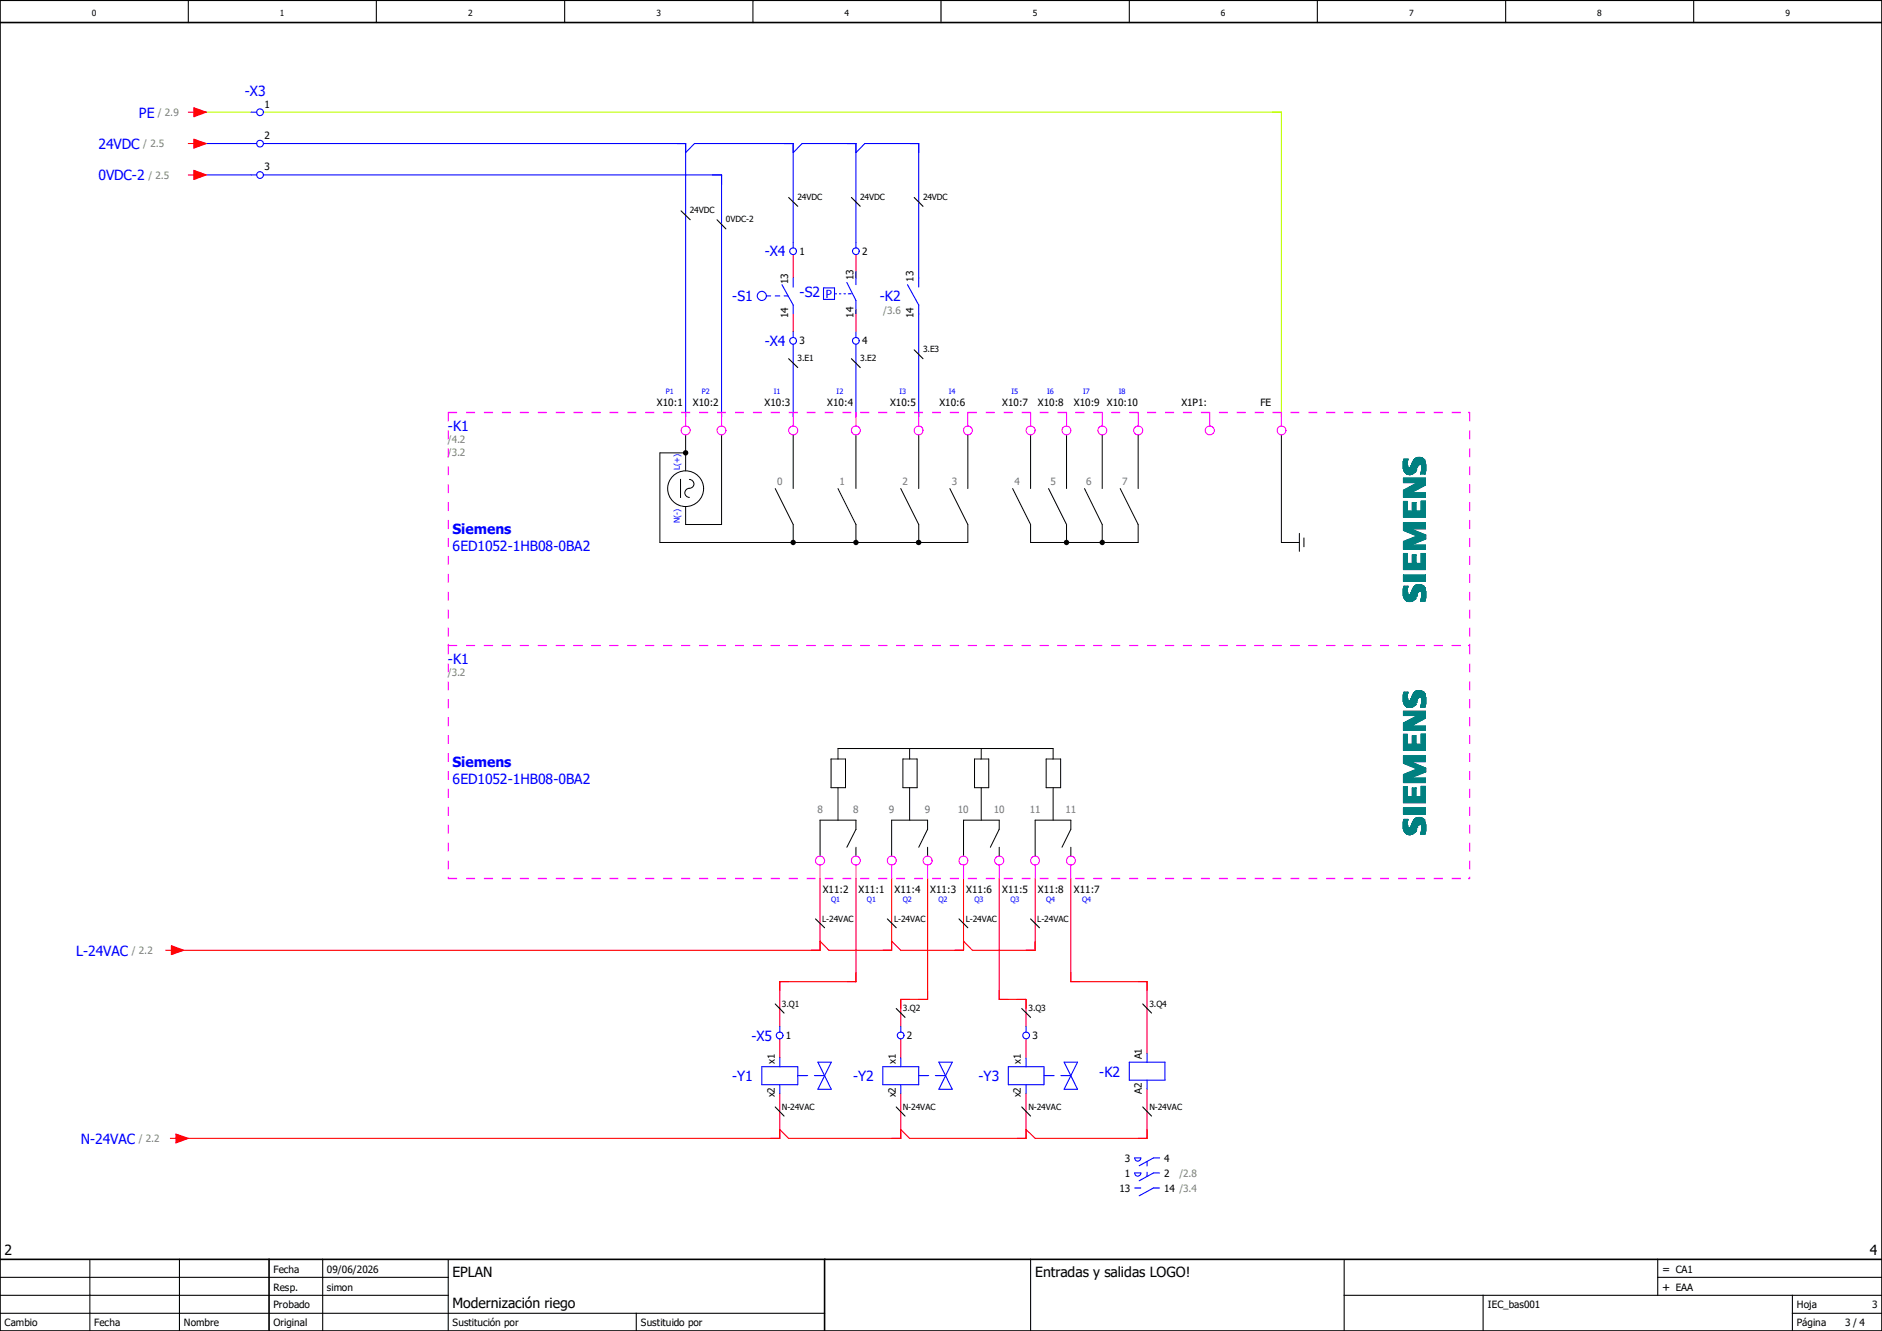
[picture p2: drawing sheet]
<svg xmlns="http://www.w3.org/2000/svg" width="297mm" height="210mm" viewBox="0 0 297 210" stroke-linecap="round" stroke-linejoin="round" font-family="sans-serif">
<path d="M210.1 -.1l-210.1 210.2M0 160.4l70.2 49.6M0 210v.1" fill="none" stroke="#fff" stroke-width=".16"/>
<g fill="none" stroke="#000" stroke-width=".17">
<path d="M29.7 0v3.6M59.4 0v3.6M89.1 0v3.6M118.8 0v3.6M148.5 0v3.6M178.2 0v3.6M207.9 0v3.6M237.6 0v3.6M267.3 0v3.6M14.2 198.7v11.3M28.3 198.7v11.3M50.9 198.7v11.3"/>
<path d="M70.7 198.7v11.3M162.6 198.7v11.3M212.1 198.7v11.3M261.6 198.7v5.7M0 207.2h130.1M0 204.4h70.7M0 201.5h70.7M100.4 207.2v2.8M212.1 204.4h84.9M234.1 204.4v5.6M261.6 201.5h35.4M282.9 207.2h14.1"/>
<path d="M282.9 204.4v5.6"/>
</g>
<path d="M0 3.6h297M0 0h297v210h-297zM0 198.7h297M42.5 198.7v11.3M130.1 198.7v11.3" fill="none" stroke="#000" stroke-width=".25"/>
<path d="M31.1 22.6h8.5M31.1 27.6h8.5M41.6 22.6h66.6v43.2M41.6 27.6h72.3v38.2M109.6 22.6h15.6v15.6M126.6 22.6h8.5v15.6M136.5 22.6h8.5v21.3M125.2 54.3v11.5M135.1 54.3v11.5M145 49.5v16.3" fill="none" stroke="#00f" stroke-width=".17"/>
<g fill="none" stroke="#f00" stroke-width=".17">
<path d="M125.2 40.2v3.7M125.2 49.5v2.9M135.1 40.2v3.7M135.1 48.8v3.6M129.4 138.6v11.3h-101.8M135.1 138.6v16.3h-12v7.1M140.7 138.6v11.3h-9.9M146.4 138.6v19.1h-4.2v4.3M152.1 138.6v11.3h-9.9M157.7 138.6v19.1h4.2v4.3M163.4 138.6v11.3h-9.9M169 138.6v16.3h12v11.3"/>
<path d="M123.1 163.9v3M123.1 172.6v7h-94.8M142.2 163.9v3M142.2 172.6v7h-17.7M161.9 163.9v3M161.9 172.6v7h-18.3M181 171.9v7.7h-17.6"/>
</g>
<path d="M31.1 17.7h8.5M41.6 17.7h160.6v48.1" fill="none" stroke="#bfff00" stroke-width=".17"/>
<g fill="none" stroke="#008080" stroke-width=".16">
<path d="M221.5 75.4h3.5v1.1l-2.3 1.3h2.3v.7h-3.5v-1.2l2.2-1.1h-2.2zM221.5 79.1h.6v1.5h.8v-1.3h.6v1.3h.8v-1.5h.7v2.5h-3.5zM221.7 74.4v.1M221.7 74.5h.1M221.8 74.6h.1M221.9 74.7h.1M221.9 74.7l.3 .1M222 73.7h.1M222 73.6h.1M222 73.5h.1M222 73.7v-.6l.2-.7h-.6l-.2 .5v1l.2 .5 .3 .3M222.1 73.8h.1"/>
<path d="M222.1 73.7h.1M222.1 74.8h.1M222.1 73.7v.1M222.1 73.8l.1 .1M222.2 73.9h.1M222.2 74.8h.1M222.3 73.9h.1M222.3 74.8h.1M222.4 73.9h.1M222.4 74.9h.1M222.5 73.9h.1M222.5 73.9h-.3"/>
<path d="M222.5 73.8h.1M222.5 73.8v.1M222.6 73.7h.1M222.6 73.7l-.1 .1M222.8 73.1v.1M222.9 73.1h.1M222.9 73.1l-.3 .6M223 72.9h.1M223 72.9l-.1 .2M223 72.8h.1M223 74.7h.1M223.1 72.7h.1"/>
<path d="M223.1 72.6h.1M223.1 72.6l-.1 .3M223.1 74.6h.1M223.2 72.5h.1M223.2 72.5l-.1 .1M223.2 74.5h.1M223.2 74.5l-.4 .3h-.5M223.3 72.4h.1M223.3 74.5h.1M223.3 74.4h.1M223.4 72.3h.1M223.4 74.3h.1"/>
<path d="M223.4 74.3l-.2 .2M223.4 74.2h.1M223.4 74.2v.1M223.4 74.1h.1M223.4 74.1v.1M223.6 73.9l-.2 .2M223.7 73.5h.1M223.7 73.4v.1M223.8 73.4h.1M223.8 73.4l-.3 .6M223.8 73.3h.1M223.8 73.3v.1"/>
<path d="M223.9 73.2h.1M223.9 73.2l-.1 .1M224 73.2h.1M224 72.2h.1M224.1 73.2h.1M224.2 73.2h.1M224.2 73.2h-.3M224.2 72.2h.1M224.2 73.2l.1 .1M224.3 73.3h.1M224.3 73.4h.1M224.3 72.3h.1"/>
<path d="M224.3 72.3l.4 .2 .3 .7v1.1l-.1 .5h-.7l.2-.6-.1-.9M224.3 72.3l-.6-.1-.5 .3M224.4 73.4h.1M224.4 73.5h.1M224.4 73.7h.1M224.4 72.3h.1M224.5 72.3h.1M224.5 72.4h.1M224.7 72.6h.1M224.8 72.6v.1M221.5 82.5h3.5v.9h-2.4l2.4 1v.6l-2.4 1h2.4v.7h-3.5v-1.3l2.1-.8-2.1-.9zM221.5 87.3h.6v1.6h.8v-1.4h.6v1.4h.8v-1.6h.7v2.6h-3.5z"/>
<path d="M221.5 90.7h3.5v1h-3.5zM222 94.8h.1M222 93.7h.1M222 93.6h.1M222 93.5h.1M222 94.8l.1 .1M222.1 93.8h.1M222.1 94.9h.1M222.1 93.9h.1M222.1 93.9l-.1-.8 .2-.6h-.6l-.2 .4v1l.3 .6 .3 .3M222.2 93.9h.1M222.2 94.9h.1"/>
<path d="M222.2 93.9v.1M222.2 94h.1M222.2 94h.2M222.3 94h.1M222.3 94.9h.1M222.4 94h.1M222.4 94.9h.1M222.5 93.9h.1M222.5 93.9l-.1 .1M222.5 93.8h.1M222.5 93.8v.1M222.6 93.8h.1"/>
<path d="M222.6 93.8h-.1M223 92.9h.1M223 92.9l-.4 .9M223.1 92.6h.1M223.1 92.6l-.1 .3M223.2 92.6h.1M223.2 92.6h-.1M223.2 94.6h.1M223.2 92.5h.1M223.2 94.6l-.4 .3h-.6M223.2 92.5v.1M223.3 94.5h.1"/>
<path d="M223.3 92.5h.1M223.3 92.5h-.1M223.3 94.5l-.1 .1M223.3 92.5l.3-.3h.6l.3 .2 .3 .3M223.3 94.4h.1M223.3 94.4v.1M223.4 94.4h.1M223.4 92.3h.1M223.5 94.1h.1M223.6 93.9h.1M223.6 93.9l-.3 .5M223.6 93.7h.1"/>
<path d="M223.8 93.3h.1M223.8 93.3l-.2 .6M223.9 93.3h.1M223.9 93.2h.1M223.9 93.2l-.1 .1M223.9 93.2l.3 .1M224 93.2h.1M224 92.2h.1M224.1 93.2h.1M224.2 93.2h.1M224.2 93.3h.1M224.2 94.7h.1"/>
<path d="M224.3 93.3h.1M224.3 93.3v.1M224.3 93.4h.1M224.3 93.4l.1 .1M224.4 93.5h.1M224.4 93.6h.1M224.4 93.7h.1M224.6 92.5h.1M224.7 92.5h.1M224.8 92.7h.1M224.8 92.7l.2 .6v1.1l-.1 .5h-.7l.2-.7v-.7"/>
</g>
<path d="M221.6 72.4h.6l-.2 .9a.35 .35 0 0 0 .1 .5 .35 .35 0 0 0 .4 0l.6-1.2 .6-.4 .8 .1 .4 .5 .1 .4v1.1l-.1 .5h-.7l.2-1.2a.35 .35 0 0 0-.3-.5 .35 .35 0 0 0-.4 .5l-.4 .9-.2 .2-.5 .2-.6-.1-.3-.3-.3-.6v-1z" fill="#008080"/>
<path d="M221.5 79.1h.6v1.5h.8v-1.3h.6v1.3h.8v-1.5h.7v2.5h-3.5z" fill="none" stroke="#008080" stroke-width=".16"/>
<path d="M221.5 79.1h.6v1.5h.8v-1.3h.6v1.3h.8v-1.5h.7v2.5h-3.5z" fill="#008080"/>
<path d="M221.5 87.3h.6v1.6h.8v-1.4h.6v1.4h.8v-1.6h.7v2.6h-3.5z" fill="none" stroke="#008080" stroke-width=".16"/>
<path d="M221.5 87.3h.6v1.6h.8v-1.4h.6v1.4h.8v-1.6h.7v2.6h-3.5z" fill="#008080"/>
<path d="M221.5 82.5h3.5v.9h-2.4l2.4 1v.6l-2.4 1h2.4v.7h-3.5v-1.3l2.1-.8-2.1-.9z" fill="none" stroke="#008080" stroke-width=".16"/>
<path d="M221.5 82.5h3.5v.9h-2.4l2.4 1v.6l-2.4 1h2.4v.7h-3.5v-1.3l2.1-.8-2.1-.9z" fill="#008080"/>
<path d="M221.5 75.4h3.5v1.1l-2.3 1.3h2.3v.7h-3.5v-1.2l2.2-1.1h-2.2z" fill="none" stroke="#008080" stroke-width=".16"/>
<path d="M221.5 75.4h3.5v1.1l-2.3 1.3h2.3v.7h-3.5v-1.2l2.2-1.1h-2.2z" fill="#008080"/>
<path d="M221.5 90.7h3.5v1h-3.5z" fill="none" stroke="#008080" stroke-width=".16"/>
<path d="M221.5 90.7h3.5v1h-3.5z" fill="#008080"/>
<g fill="none" stroke="#008080" stroke-width=".16">
<path d="M222 94.8h.1M222 93.5h.1M222 93.6h.1M222 93.7h.1M222 94.8l.1 .1M222.1 94.9h.1M222.1 93.8h.1M222.1 93.9h.1M222.1 93.9l-.1-.8 .2-.6h-.6l-.2 .4v1l.3 .6 .3 .3M222.2 94.9h.1M222.2 93.9h.1M222.2 93.9v.1"/>
<path d="M222.2 94h.1M222.2 94h.2M222.3 94.9h.1M222.3 94h.1M222.4 94.9h.1M222.4 94h.1M222.5 93.9h.1M222.5 93.9l-.1 .1M222.5 93.8h.1M222.5 93.8v.1M222.6 93.8h.1M222.6 93.8h-.1"/>
<path d="M223 92.9h.1M223 92.9l-.4 .9M223.1 92.6h.1M223.1 92.6l-.1 .3M223.2 92.6h.1M223.2 92.6h-.1M223.2 92.5h.1M223.2 94.6h.1M223.2 94.6l-.4 .3h-.6M223.2 92.5v.1M223.3 92.5h.1M223.3 94.5h.1"/>
<path d="M223.3 94.5l-.1 .1M223.3 92.5h-.1M223.3 92.5l.3-.3h.6l.3 .2 .3 .3M223.3 94.4h.1M223.3 94.4v.1M223.4 94.4h.1M223.4 92.3h.1M223.5 94.1h.1M223.6 93.9h.1M223.6 93.9l-.3 .5M223.6 93.7h.1M223.8 93.3h.1"/>
<path d="M223.8 93.3l-.2 .6M223.9 93.3h.1M223.9 93.2h.1M223.9 93.2l.3 .1M223.9 93.2l-.1 .1M224 92.2h.1M224 93.2h.1M224.1 93.2h.1M224.2 93.2h.1M224.2 93.3h.1M224.2 94.7h.1M224.3 93.3h.1"/>
<path d="M224.3 93.3v.1M224.3 93.4h.1M224.3 93.4l.1 .1M224.4 93.7h.1M224.4 93.6h.1M224.4 93.5h.1M224.6 92.5h.1M224.7 92.5h.1M224.8 92.7h.1M224.8 92.7l.2 .6v1.1l-.1 .5h-.7l.2-.7v-.7"/>
</g>
<path d="M221.6 92.5h.6l-.2 1.1a.31 .31 0 0 0 .3 .4 .31 .31 0 0 0 .3-.4l.4-.8 .4-.4 .2-.2h.6l.5 .4 .3 .5v1.3l-.1 .5h-.7l.2-1.2a.35 .35 0 0 0-.3-.5 .35 .35 0 0 0-.4 .4l-.5 1-.3 .3h-.7l-.3-.1-.2-.3-.3-.6v-1z" fill="#008080"/>
<g fill="none" stroke="#008080" stroke-width=".16">
<path d="M221.5 119.3h3.5v.9h-2.4l2.4 1v.6l-2.4 1h2.4v.7h-3.5v-1.3l2.1-.9-2.1-.9zM221.5 112.2h3.5v1.1l-2.3 1.3h2.3v.6h-3.5v-1.1l2.2-1.2h-2.2zM221.5 115.9h.6v1.5h.8v-1.3h.6v1.3h.8v-1.6h.7v2.6h-3.5zM221.5 110.9v.1M221.9 111.5h.1M221.9 111.5l.3 .1M222 111.5h.1M222 110.4h.1M222 110.3h.1M222 110.2h.1M222.1 110.5h.1M222.1 110.6h.1"/>
<path d="M222.1 110.6l-.1-.8 .2-.6h-.6l-.2 .4v1.1l.2 .4 .3 .4M222.2 110.7h.1M222.2 110.6h.1M222.2 111.6h.1M222.2 110.6v.1M222.2 110.7h.2M222.3 110.7h.1M222.3 111.6h.1M222.4 110.7h.1M222.4 111.6h.1M222.5 110.7h.1M222.5 110.6h.1"/>
<path d="M222.5 110.6l-.1 .1M222.5 110.5h.1M222.5 110.5v.1M222.6 110.5h.1M222.6 110.5h-.1M222.7 110.3h.1M222.9 109.7h.1M223.1 109.4h.1M223.1 109.4l-.5 1.1M223.1 109.3h.1M223.1 109.3v.1M223.2 109.3h.1"/>
<path d="M223.2 109.3h-.1M223.2 111.3h.1M223.2 111.3l-.4 .3h-.6M223.3 109.2h.1M223.3 111.3h.1M223.3 111.2h.1M223.3 109.2l.3-.2h.6l.5 .3 .3 .7v1.1l-.1 .5h-.7l.2-.6v-.8M223.3 109.2l-.1 .1M223.3 111.2v.1M223.3 111.3h-.1M223.3 111.1h.1M223.3 111.1v.1"/>
<path d="M223.4 111.1h.1M223.4 111.1h-.1M223.5 110.8h.1M223.5 110.8l-.1 .3M223.6 110.7h.1M223.6 110.7l-.1 .1M223.6 110.6v.1M223.7 110.3v.1M223.8 110.1h.1M223.8 110.1l-.3 .6M223.9 110h.1M223.9 109.9h.1"/>
<path d="M223.9 109.9l-.1 .2M223.9 109.9h.3M224 109.9h.1M224 109h.1M224.1 109.9h.1M224.2 109.9h.1M224.2 109.9v.1M224.2 110h.1M224.3 110h.1M224.3 110v.2M224.3 110.1h.1M224.3 110.2h.1"/>
<path d="M224.4 110.2h.1M224.4 110.3h.1M224.4 110.4h.1M224.6 109.2h.1M224.7 109.3h.1M224.8 109.4h.1M221.5 124.1h.6v1.6h.8v-1.4h.6v1.4h.8v-1.6h.7v2.6h-3.5zM221.5 127.5h3.5v1h-3.5zM221.7 131.3h.1M221.7 131.4h.1M221.8 131.4h.1M221.9 131.5h.1"/>
<path d="M221.9 131.5l.2 .1M222 130.5h.1M222 130.4h.1M222 130.3h.1M222 130.2h.1M222 130.5v-.6l.2-.6h-.6l-.2 .4v1l.2 .4 .3 .4M222.1 130.6h.1M222.1 130.5h.1M222.1 131.6h.1M222.1 130.6l.1 .1M222.1 130.5v.1M222.2 130.7h.1"/>
<path d="M222.2 131.7h.1M222.2 130.7h.3M222.3 130.7h.1M222.3 130.7v.1M222.4 130.7h.1M222.4 131.7h.1M222.5 130.7h.1M222.5 130.6h.1M222.5 130.6v.1M222.6 130.5h.1M222.6 130.5v.1M222.6 130.4h.1"/>
<path d="M222.6 130.4l-.1 .2M223 129.6h.1M223 131.5h.1M223.1 129.5h.1M223.1 129.5l-.5 .9M223.1 129.4h.1M223.1 129.4v.1M223.1 131.4h.1M223.2 129.3h.1M223.2 129.3l-.1 .1M223.2 131.4h.1M223.2 131.3h.1"/>
<path d="M223.2 131.4a1.02 1.02 0 0 1-1.1 .3v-.1M223.2 131.3v.1M223.3 131.3h.1M223.3 129.2h.1M223.3 131.2h.1M223.3 131.2l-.1 .1M223.4 131.1h.1M223.4 129.2h.1M223.4 131.1l-.1 .1M223.4 130.9h.1M223.4 130.9v.2M223.8 130.2h.1"/>
<path d="M223.8 130.2l-.4 .7M223.8 130.1h.1M223.8 130.1v.1M223.9 130.1h.1M223.9 130.1h-.1M223.9 130h.1M223.9 130v.1M224 130h.1M224 129h.1M224.1 130h.1M224.2 130h.1M224.2 130h-.3"/>
<path d="M224.2 129h.1M224.2 130l.1 .1M224.3 130.1h.1M224.3 130.2h.1M224.3 129.1h.1M224.4 130.3h.1M224.4 130.4h.1M224.4 130.6h.1M224.4 129.1h.1M224.5 129.2h.1M224.5 129.2l.3 .3 .2 .6v1l-.1 .5h-.7l.2-.6-.1-.9M224.5 129.2l-.7-.2-.6 .3"/>
<path d="M224.7 129.4h.1"/>
</g>
<path d="M221.6 109.2h.6l-.2 .6v.6a.3 .3 0 0 0 .3 .3 .3 .3 0 0 0 .3-.3l.4-.9 .4-.4 .2-.1h.6l.5 .3 .3 .5v1.3l-.1 .5h-.7l.2-1.2a.35 .35 0 0 0-.3-.5 .35 .35 0 0 0-.4 .5l-.6 1-.3 .2-.8-.1-.3-.2-.3-.6v-1.1z" fill="#008080"/>
<path d="M221.5 115.9h.6v1.5h.8v-1.3h.6v1.3h.8v-1.6h.7v2.6h-3.5z" fill="none" stroke="#008080" stroke-width=".16"/>
<path d="M221.5 115.9h.6v1.5h.8v-1.3h.6v1.3h.8v-1.6h.7v2.6h-3.5z" fill="#008080"/>
<path d="M221.5 124.1h.6v1.6h.8v-1.4h.6v1.4h.8v-1.6h.7v2.6h-3.5z" fill="none" stroke="#008080" stroke-width=".16"/>
<path d="M221.5 124.1h.6v1.6h.8v-1.4h.6v1.4h.8v-1.6h.7v2.6h-3.5z" fill="#008080"/>
<path d="M221.5 119.3h3.5v.9h-2.4l2.4 1v.6l-2.4 1h2.4v.7h-3.5v-1.3l2.1-.9-2.1-.9z" fill="none" stroke="#008080" stroke-width=".16"/>
<path d="M221.5 119.3h3.5v.9h-2.4l2.4 1v.6l-2.4 1h2.4v.7h-3.5v-1.3l2.1-.9-2.1-.9z" fill="#008080"/>
<path d="M221.5 112.2h3.5v1.1l-2.3 1.3h2.3v.6h-3.5v-1.1l2.2-1.2h-2.2z" fill="none" stroke="#008080" stroke-width=".16"/>
<path d="M221.5 112.2h3.5v1.1l-2.3 1.3h2.3v.6h-3.5v-1.1l2.2-1.2h-2.2z" fill="#008080"/>
<path d="M221.5 127.5h3.5v1h-3.5z" fill="none" stroke="#008080" stroke-width=".16"/>
<path d="M221.5 127.5h3.5v1h-3.5z" fill="#008080"/>
<g fill="none" stroke="#008080" stroke-width=".16">
<path d="M221.7 131.3h.1M221.7 131.4h.1M221.8 131.4h.1M221.9 131.5h.1M221.9 131.5l.2 .1M222 130.2h.1M222 130.3h.1M222 130.4h.1M222 130.5h.1M222 130.5v-.6l.2-.6h-.6l-.2 .4v1l.2 .4 .3 .4M222.1 131.6h.1M222.1 130.5h.1"/>
<path d="M222.1 130.6h.1M222.1 130.5v.1M222.1 130.6l.1 .1M222.2 131.7h.1M222.2 130.7h.1M222.2 130.7h.3M222.3 130.7h.1M222.3 130.7v.1M222.4 131.7h.1M222.4 130.7h.1M222.5 130.7h.1M222.5 130.6h.1"/>
<path d="M222.5 130.6v.1M222.6 130.5h.1M222.6 130.5v.1M222.6 130.4h.1M222.6 130.4l-.1 .2M223 129.6h.1M223 131.5h.1M223.1 129.5h.1M223.1 129.5l-.5 .9M223.1 129.4h.1M223.1 131.4h.1M223.1 129.4v.1"/>
<path d="M223.2 129.3h.1M223.2 129.3l-.1 .1M223.2 131.3h.1M223.2 131.4h.1M223.2 131.4a1.02 1.02 0 0 1-1.1 .3v-.1M223.2 131.3v.1M223.3 129.2h.1M223.3 131.3h.1M223.3 131.2h.1M223.3 131.2l-.1 .1M223.4 129.2h.1M223.4 131.1h.1"/>
<path d="M223.4 131.1l-.1 .1M223.4 131h.1M223.4 131v.1M223.4 130.9h.1M223.4 130.9v.1M223.6 130.6h.1M223.6 130.6l-.2 .3M223.8 130.2h.1M223.8 130.2l-.2 .4M223.8 130.1h.1M223.8 130.1v.1M223.9 130.1h.1"/>
<path d="M223.9 130.1h-.1M223.9 130h.1M223.9 130v.1M224 129h.1M224 130h.1M224.1 130h.1M224.2 130h.1M224.2 130h-.3M224.2 129h.1M224.2 130l.1 .1M224.3 130.1h.1M224.3 129.1h.1"/>
<path d="M224.3 130.2h.1M224.4 130.6h.1M224.4 130.4h.1M224.4 130.3h.1M224.4 129.1h.1M224.5 129.2h.1M224.5 129.2l.3 .3 .2 .6v1l-.1 .5h-.7l.2-.6-.1-.9M224.5 129.2l-.7-.2-.6 .3M224.7 129.4h.1"/>
</g>
<path d="M221.5 129.3h.7l-.2 .8a.58 .58 0 0 0 .3 .7l.2-.2 .6-1.2 .3-.3 .4-.1 .6 .1 .4 .4 .2 .6v1l-.1 .5h-.7l.2-1a.35 .35 0 0 0-.2-.6 .35 .35 0 0 0-.5 .3l-.6 1.2-.5 .2h-.5l-.4-.4-.2-.4z" fill="#008080"/>
<g fill="#000">
<path d="M107.8 71.2a.43 .43 0 0 1 .5-.1 .43 .43 0 0 1 .3 .4h-.4h.4a.43 .43 0 0 1-.5 .4 .43 .43 0 0 1-.3-.7z" fill-rule="evenodd"/>
<path d="M124.8 85.4a.43 .43 0 0 1 .5-.2 .43 .43 0 0 1 .3 .4h-.4h.4a.43 .43 0 0 1-.5 .4 .43 .43 0 0 1-.3-.6z" fill-rule="evenodd"/>
<path d="M134.7 85.4a.43 .43 0 0 1 .5-.2 .43 .43 0 0 1 .3 .4h-.4h.4a.43 .43 0 0 1-.5 .4 .43 .43 0 0 1-.3-.6z" fill-rule="evenodd"/>
<path d="M144.6 85.4a.45 .45 0 0 1 .5-.2 .45 .45 0 0 1 .3 .4h-.4h.4a.44 .44 0 0 1-.5 .4 .44 .44 0 0 1-.3-.6z" fill-rule="evenodd"/>
<path d="M167.9 85.4a.43 .43 0 0 1 .5-.2 .43 .43 0 0 1 .3 .4h-.4h.4a.43 .43 0 0 1-.5 .4 .43 .43 0 0 1-.3-.6z" fill-rule="evenodd"/>
<path d="M173.6 85.4a.42 .42 0 0 1 .5-.2 .42 .42 0 0 1 .3 .4h-.5h.5a.42 .42 0 0 1-.6 .4 .42 .42 0 0 1-.2-.6z" fill-rule="evenodd"/>
</g>
<g fill="none" stroke="#000" stroke-width=".16">
<path d="M107.4 75.6v3M108.2 71.5h-4.1v14.1h48.6v-2.8l-2.8-5.7M108.2 68.6v5.7M108.8 75.6a.7 .7 0 0 1 .7 .7 .7 .7 0 0 1-.7 .7 .72 .72 0 0 0-.7 .8 .72 .72 0 0 0 .7 .7M113.9 68.6v14.2h-5.7v-2.9M122.3 77.1l2.9 5.7v2.8M125.2 68.6v8.5M132.2 77.1l2.9 5.7v2.8M135.1 68.6v8.5M142.2 77.1l2.8 5.7v2.8M145 68.6v8.5M152.7 68.6v8.5"/>
<path d="M159.8 77.1l2.8 5.7v2.8h17v-2.8l-2.8-5.7M162.6 68.6v8.5M165.5 77.1l2.8 5.7v2.8M168.3 68.6v8.5M171.2 77.1l2.7 5.7v2.8M173.9 68.6v8.5M179.6 68.6v8.5M202.2 68.6v17h2.9M205.1 84.2v2.8M205.8 84.9v1.4M131.1 119.8h2.3v4.5h-2.3zM132.2 119.8v-1.7h34v1.7"/>
<path d="M142.5 119.8h2.2v4.5h-2.2zM143.6 118.1v1.7M153.8 119.8h2.2v4.5h-2.2zM154.9 118.1v1.7M165.1 119.8h2.3v4.5h-2.3zM132.2 124.3v5.1M133.6 133.7l1.5-2.8v-1.5h-5.7v5.7M135.1 133.7v1.4M143.6 124.3v5.1M145 133.7l1.4-2.8v-1.5h-5.7v5.7M146.4 133.7v1.4M154.9 124.3v5.1"/>
<path d="M156.3 133.7l1.4-2.8v-1.5h-5.6v5.7M157.7 133.7v1.4M166.2 124.3v5.1M167.6 133.7l1.4-2.8v-1.5h-5.6v5.7M169 133.7v1.4"/>
<circle cx="108.2" cy="77.1" r="2.83"/>
</g>
<path d="M106.8 22.6h1.4v1.5l1.4-1.5M112.4 27.6h1.5v1.4M123.7 22.6h1.5v1.5l1.4-1.5M133.6 22.6h1.5v1.5l1.4-1.5M143.6 22.6h1.4v1.5" fill="none" stroke="#00f" stroke-width=".17"/>
<g fill="none" stroke="#f00" stroke-width=".17">
<path d="M124.5 154.9h-1.4v1.4M128 149.9h1.4v-1.4l1.4 1.4M135.1 153.5v1.4h-1.5M139.3 149.9h1.4v-1.4l1.5 1.4M143.6 157.7h-1.4v1.4M146.4 156.3v1.4h-1.4M150.6 149.9h1.5v-1.4l1.4 1.4M157.7 156.3v1.4h1.4M160.5 157.7h1.4v1.4M163.4 148.5v1.4h-1.5M169 153.5v1.4h1.4M179.6 154.9h1.4v1.4"/>
<path d="M121.6 179.6h1.5v-1.4l1.4 1.4M140.7 179.6h1.5v-1.4l1.4 1.4M160.5 179.6h1.4v-1.4l1.5 1.4M181 178.2v1.4h-1.4"/>
</g>
<path d="M200.8 17.7h1.4v1.4" fill="none" stroke="#bfff00" stroke-width=".17"/>
<g fill="#f0f">
<path d="M231.7 101.8l.3 .1h-.3z"/>
<path d="M231.9 101.6h.1l-.1 .3z"/>
<path d="M231.7 65l.3 .1-.1 .1h-.2z"/>
<path d="M70.7 101.6h.1l-.1 .3z"/>
<path d="M231.7 138.5h.2l.1 .1-.3 .1z"/>
<path d="M231.9 138.3h.1l-.1 .4z"/>
<path d="M70.7 138.3h.1l-.1 .4z"/>
<path d="M70.7 101.8v.1h1.4v-.1zM73.6 101.8v.1h1.4v-.1zM76.4 101.8v.1h1.4v-.1zM79.2 101.8v.1h1.4v-.1zM82 101.8v.1h1.4v-.1zM84.9 101.8v.1h1.4v-.1zM87.7 101.8v.1h1.4v-.1z"/>
<path d="M90.5 101.8v.1h1.4v-.1zM93.3 101.8v.1h1.5v-.1zM96.2 101.8v.1h1.4v-.1zM99 101.8v.1h1.4v-.1zM101.9 101.8v.1h1.4v-.1zM104.6 101.8v.1h1.5v-.1zM107.5 101.8v.1h1.4v-.1z"/>
<path d="M110.3 101.8v.1h1.5v-.1zM113.2 101.8v.1h1.4v-.1zM116 101.8v.1h1.4v-.1zM118.8 101.8v.1h1.4v-.1zM121.6 101.8v.1h1.5v-.1zM124.5 101.8v.1h1.4v-.1zM127.3 101.8v.1h1.4v-.1z"/>
<path d="M130.1 101.8v.1h1.4v-.1zM133 101.8v.1h1.4v-.1zM135.8 101.8v.1h1.4v-.1zM138.6 101.8v.1h1.4v-.1zM141.4 101.8v.1h1.4v-.1zM144.3 101.8v.1h1.4v-.1zM147.1 101.8v.1h1.4v-.1z"/>
<path d="M149.9 101.8v.1h1.4v-.1zM152.7 101.8v.1h1.5v-.1zM155.6 101.8v.1h1.4v-.1zM158.4 101.8v.1h1.4v-.1zM161.2 101.8v.1h1.4v-.1zM164.1 101.8v.1h1.4v-.1zM166.9 101.8v.1h1.4v-.1z"/>
<path d="M169.7 101.8v.1h1.5v-.1zM172.6 101.8v.1h1.3v-.1zM175.4 101.8v.1h1.4v-.1zM178.2 101.8v.1h1.4v-.1zM181 101.8v.1h1.5v-.1zM183.9 101.8v.1h1.4v-.1zM186.7 101.8v.1h1.4v-.1z"/>
<path d="M189.5 101.8v.1h1.4v-.1zM192.4 101.8v.1h1.4v-.1zM195.2 101.8v.1h1.4v-.1zM198 101.8v.1h1.4v-.1zM200.8 101.8v.1h1.4v-.1zM203.7 101.8v.1h1.4v-.1zM206.5 101.8v.1h1.4v-.1z"/>
<path d="M209.3 101.8v.1h1.4v-.1zM212.1 101.8v.1h1.5v-.1zM215 101.8v.1h1.4v-.1zM217.8 101.8v.1h1.4v-.1zM220.6 101.8v.1h1.4v-.1zM223.5 101.8v.1h1.4v-.1zM226.3 101.8v.1h1.4v-.1zM229.1 101.8v.1h1.4v-.1z"/>
<path d="M231.9 65.1v1.4h.1v-1.4l-.1-.1zM231.9 67.9v1.4h.1v-1.4zM231.9 70.7v1.4h.1v-1.4zM231.9 73.6v1.4h.1v-1.4zM231.9 76.4v1.4h.1v-1.4zM231.9 79.2v1.4h.1v-1.4zM231.9 82v1.5h.1v-1.5zM231.9 84.9v1.4h.1v-1.4zM231.9 87.7v1.4h.1v-1.4zM231.9 90.6v1.3h.1v-1.3zM231.9 93.4v1.4h.1v-1.4zM231.9 96.2v1.4h.1v-1.4zM231.9 99v1.5h.1v-1.5z"/>
<path d="M70.7 65v.1v.1h1.4v-.2zM73.6 65v.2h1.4v-.2zM76.4 65v.2h1.4v-.2zM79.2 65v.2h1.4v-.2zM82 65v.2h1.4v-.2zM84.9 65v.2h1.4v-.2zM87.7 65v.2h1.4v-.2z"/>
<path d="M90.5 65v.2h1.4v-.2zM93.3 65v.2h1.5v-.2zM96.2 65v.2h1.4v-.2zM99 65v.2h1.4v-.2zM101.9 65v.2h1.4v-.2zM104.6 65v.2h1.5v-.2zM107.5 65v.2h1.4v-.2z"/>
<path d="M110.3 65v.2h1.5v-.2zM113.2 65v.2h1.4v-.2zM116 65v.2h1.4v-.2zM118.8 65v.2h1.4v-.2zM121.6 65v.2h1.5v-.2zM124.5 65v.2h1.4v-.2zM127.3 65v.2h1.4v-.2z"/>
<path d="M130.1 65v.2h1.4v-.2zM133 65v.2h1.4v-.2zM135.8 65v.2h1.4v-.2zM138.6 65v.2h1.4v-.2zM141.4 65v.2h1.4v-.2zM144.3 65v.2h1.4v-.2zM147.1 65v.2h1.4v-.2z"/>
<path d="M149.9 65v.2h1.4v-.2zM152.7 65v.2h1.5v-.2zM155.6 65v.2h1.4v-.2zM158.4 65v.2h1.4v-.2zM161.2 65v.2h1.4v-.2zM164.1 65v.2h1.4v-.2zM166.9 65v.2h1.4v-.2z"/>
<path d="M169.7 65v.2h1.5v-.2zM172.6 65v.2h1.3v-.2zM175.4 65v.2h1.4v-.2zM178.2 65v.2h1.4v-.2zM181 65v.2h1.5v-.2zM183.9 65v.2h1.4v-.2zM186.7 65v.2h1.4v-.2z"/>
<path d="M189.5 65v.2h1.4v-.2zM192.4 65v.2h1.4v-.2zM195.2 65v.2h1.4v-.2zM198 65v.2h1.4v-.2zM200.8 65v.2h1.4v-.2zM203.7 65v.2h1.4v-.2zM206.5 65v.2h1.4v-.2z"/>
<path d="M209.3 65v.2h1.4v-.2zM212.1 65v.2h1.5v-.2zM215 65v.2h1.4v-.2zM217.8 65v.2h1.4v-.2zM220.6 65v.2h1.4v-.2zM223.5 65v.2h1.4v-.2zM226.3 65v.2h1.4v-.2zM229.1 65v.2h1.4v-.2z"/>
<path d="M70.7 65.1v1.4h.1v-1.4l-.1-.1zM70.7 67.9v1.4h.1v-1.4zM70.7 70.7v1.4h.1v-1.4zM70.7 73.6v1.4h.1v-1.4zM70.7 76.4v1.4h.1v-1.4zM70.7 79.2v1.4h.1v-1.4zM70.7 82v1.5h.1v-1.5zM70.7 84.9v1.4h.1v-1.4zM70.7 87.7v1.4h.1v-1.4zM70.7 90.6v1.3h.1v-1.3zM70.7 93.4v1.4h.1v-1.4zM70.7 96.2v1.4h.1v-1.4zM70.7 99v1.5h.1v-1.5z"/>
<path d="M70.7 138.5v.1v.1h1.4v-.2zM73.6 138.5v.2h1.4v-.2zM76.4 138.5v.2h1.4v-.2zM79.2 138.5v.2h1.4v-.2zM82 138.5v.2h1.4v-.2zM84.9 138.5v.2h1.4v-.2zM87.7 138.5v.2h1.4v-.2z"/>
<path d="M90.5 138.5v.2h1.4v-.2zM93.3 138.5v.2h1.5v-.2zM96.2 138.5v.2h1.4v-.2zM99 138.5v.2h1.4v-.2zM101.9 138.5v.2h1.4v-.2zM104.6 138.5v.2h1.5v-.2zM107.5 138.5v.2h1.4v-.2z"/>
<path d="M110.3 138.5v.2h1.5v-.2zM113.2 138.5v.2h1.4v-.2zM116 138.5v.2h1.4v-.2zM118.8 138.5v.2h1.4v-.2zM121.6 138.5v.2h1.5v-.2zM124.5 138.5v.2h1.4v-.2zM127.3 138.5v.2h1.4v-.2z"/>
<path d="M130.1 138.5v.2h1.4v-.2zM133 138.5v.2h1.4v-.2zM135.8 138.5v.2h1.4v-.2zM138.6 138.5v.2h1.4v-.2zM141.4 138.5v.2h1.4v-.2zM144.3 138.5v.2h1.4v-.2zM147.1 138.5v.2h1.4v-.2z"/>
<path d="M149.9 138.5v.2h1.4v-.2zM152.7 138.5v.2h1.5v-.2zM155.6 138.5v.2h1.4v-.2zM158.4 138.5v.2h1.4v-.2zM161.2 138.5v.2h1.4v-.2zM164.1 138.5v.2h1.4v-.2zM166.9 138.5v.2h1.4v-.2z"/>
<path d="M169.7 138.5v.2h1.5v-.2zM172.6 138.5v.2h1.3v-.2zM175.4 138.5v.2h1.4v-.2zM178.2 138.5v.2h1.4v-.2zM181 138.5v.2h1.5v-.2zM183.9 138.5v.2h1.4v-.2zM186.7 138.5v.2h1.4v-.2z"/>
<path d="M189.5 138.5v.2h1.4v-.2zM192.4 138.5v.2h1.4v-.2zM195.2 138.5v.2h1.4v-.2zM198 138.5v.2h1.4v-.2zM200.8 138.5v.2h1.4v-.2zM203.7 138.5v.2h1.4v-.2zM206.5 138.5v.2h1.4v-.2z"/>
<path d="M209.3 138.5v.2h1.4v-.2zM212.1 138.5v.2h1.5v-.2zM215 138.5v.2h1.4v-.2zM217.8 138.5v.2h1.4v-.2zM220.6 138.5v.2h1.4v-.2zM223.5 138.5v.2h1.4v-.2zM226.3 138.5v.2h1.4v-.2zM229.1 138.5v.2h1.4v-.2z"/>
<path d="M231.9 101.9v1.4h.1v-1.4l-.1-.1zM231.9 104.7v1.4h.1v-1.4zM231.9 107.5v1.4h.1v-1.4zM231.9 110.3v1.5h.1v-1.5zM231.9 113.2v1.4h.1v-1.4zM231.9 116v1.4h.1v-1.4zM231.9 118.8v1.4h.1v-1.4zM231.9 121.7v1.4h.1v-1.4zM231.9 124.5v1.4h.1v-1.4zM231.9 127.3v1.4h.1v-1.4zM231.9 130.1v1.4h.1v-1.4zM231.9 133v1.4h.1v-1.4zM231.9 135.8v1.4h.1v-1.4z"/>
<path d="M70.7 101.8v.1h1.4v-.1zM73.6 101.8v.1h1.4v-.1zM76.4 101.8v.1h1.4v-.1zM79.2 101.8v.1h1.4v-.1zM82 101.8v.1h1.4v-.1zM84.9 101.8v.1h1.4v-.1zM87.7 101.8v.1h1.4v-.1z"/>
<path d="M90.5 101.8v.1h1.4v-.1zM93.3 101.8v.1h1.5v-.1zM96.2 101.8v.1h1.4v-.1zM99 101.8v.1h1.4v-.1zM101.9 101.8v.1h1.4v-.1zM104.6 101.8v.1h1.5v-.1zM107.5 101.8v.1h1.4v-.1z"/>
<path d="M110.3 101.8v.1h1.5v-.1zM113.2 101.8v.1h1.4v-.1zM116 101.8v.1h1.4v-.1zM118.8 101.8v.1h1.4v-.1zM121.6 101.8v.1h1.5v-.1zM124.5 101.8v.1h1.4v-.1zM127.3 101.8v.1h1.4v-.1z"/>
<path d="M130.1 101.8v.1h1.4v-.1zM133 101.8v.1h1.4v-.1zM135.8 101.8v.1h1.4v-.1zM138.6 101.8v.1h1.4v-.1zM141.4 101.8v.1h1.4v-.1zM144.3 101.8v.1h1.4v-.1zM147.1 101.8v.1h1.4v-.1z"/>
<path d="M149.9 101.8v.1h1.4v-.1zM152.7 101.8v.1h1.5v-.1zM155.6 101.8v.1h1.4v-.1zM158.4 101.8v.1h1.4v-.1zM161.2 101.8v.1h1.4v-.1zM164.1 101.8v.1h1.4v-.1zM166.9 101.8v.1h1.4v-.1z"/>
<path d="M169.7 101.8v.1h1.5v-.1zM172.6 101.8v.1h1.3v-.1zM175.4 101.8v.1h1.4v-.1zM178.2 101.8v.1h1.4v-.1zM181 101.8v.1h1.5v-.1zM183.9 101.8v.1h1.4v-.1zM186.7 101.8v.1h1.4v-.1z"/>
<path d="M189.5 101.8v.1h1.4v-.1zM192.4 101.8v.1h1.4v-.1zM195.2 101.8v.1h1.4v-.1zM198 101.8v.1h1.4v-.1zM200.8 101.8v.1h1.4v-.1zM203.7 101.8v.1h1.4v-.1zM206.5 101.8v.1h1.4v-.1z"/>
<path d="M209.3 101.8v.1h1.4v-.1zM212.1 101.8v.1h1.5v-.1zM215 101.8v.1h1.4v-.1zM217.8 101.8v.1h1.4v-.1zM220.6 101.8v.1h1.4v-.1zM223.5 101.8v.1h1.4v-.1zM226.3 101.8v.1h1.4v-.1zM229.1 101.8v.1h1.4v-.1z"/>
<path d="M70.7 101.9v1.4h.1v-1.4l-.1-.1zM70.7 104.7v1.4h.1v-1.4zM70.7 107.5v1.4h.1v-1.4zM70.7 110.3v1.5h.1v-1.5zM70.7 113.2v1.4h.1v-1.4zM70.7 116v1.4h.1v-1.4zM70.7 118.8v1.4h.1v-1.4zM70.7 121.7v1.4h.1v-1.4zM70.7 124.5v1.4h.1v-1.4zM70.7 127.3v1.4h.1v-1.4zM70.7 130.1v1.4h.1v-1.4zM70.7 133v1.4h.1v-1.4zM70.7 135.8v1.4h.1v-1.4z"/>
</g>
<g fill="none" stroke="#f0f" stroke-width=".17">
<path d="M108.2 65.1v2.1M113.9 65.1v2.1M125.2 65.1v2.1M135.1 65.1v2.1M145 65.1v2.1M152.7 65.1v2.1M162.6 65.1v2.1M168.3 65.1v2.1M173.9 65.1v2.1M179.6 65.1v2.1M190.9 65.1v2.1M202.2 65.1v2.1"/>
<path d="M129.4 136.5v2.1M135.1 136.5v2.1M140.7 136.5v2.1M146.4 136.5v2.1M152.1 136.5v2.1M157.7 136.5v2.1M163.4 136.5v2.1M169 136.5v2.1"/>
<circle cx="108.2" cy="67.9" r=".71"/>
<circle cx="113.9" cy="67.9" r=".7"/>
<circle cx="125.2" cy="67.9" r=".71"/>
<circle cx="135.1" cy="67.9" r=".7"/>
<circle cx="145" cy="67.9" r=".7"/>
<circle cx="152.8" cy="67.9" r=".7"/>
<circle cx="162.7" cy="67.9" r=".71"/>
<circle cx="168.3" cy="67.9" r=".7"/>
<circle cx="174" cy="67.9" r=".7"/>
<circle cx="179.6" cy="67.9" r=".71"/>
<circle cx="190.9" cy="67.9" r=".71"/>
<circle cx="202.2" cy="67.9" r=".7"/>
<circle cx="129.4" cy="135.8" r=".71"/>
<circle cx="135.1" cy="135.8" r=".7"/>
<circle cx="140.7" cy="135.8" r=".71"/>
<circle cx="146.4" cy="135.8" r=".71"/>
<circle cx="152" cy="135.8" r=".7"/>
<circle cx="157.7" cy="135.8" r=".71"/>
<circle cx="163.3" cy="135.8" r=".7"/>
<circle cx="169" cy="135.8" r=".71"/>
</g>
<g fill="none" stroke="#00f" stroke-width=".17">
<path d="M120.9 46.7h.7M122.3 46.7h.8M123.4 44.9l1.8 3.2v1.4M123.7 46.7h.7M125.2 43.9v1.4M133.6 44.6l1.5 2.8v2.1M135.1 42.8v2.1M143.2 44.9l1.8 3.2v1.4M145 43.9v1.4M120.2 168.3h5.7v2.9h-5.7zM123.1 166.9v1.4M123.1 171.2v1.4"/>
<path d="M125.9 169.7h1.6M128.5 169.7h1.6M129.1 167.6h2.1l-2.1 4.3h2.1zM139.3 168.3h5.7v2.9h-5.7zM142.2 166.9v1.4M142.2 171.2v1.4M145 169.7h1.6M147.6 169.7h1.6M148.2 167.6h2.1l-2.1 4.3h2.1zM159.1 168.3h5.7v2.9h-5.7zM161.9 166.9v1.4M161.9 171.2v1.4"/>
<path d="M164.8 169.7h1.6M167.4 169.7h1.6M167.9 167.6h2.2l-2.2 4.3h2.2zM178.2 167.6h5.7v2.8h-5.7zM181 166.2v1.4M181 170.4v1.5M179.1 185.1h.9a.49 .49 0 0 1-.4 .5 .49 .49 0 0 1-.5-.5zM179.1 182.7h.9a.49 .49 0 0 1-.4 .5 .49 .49 0 0 1-.5-.5zM179.1 187.5h.9M181 183.3v.7M181 185v.6M183 185.1h-1l-2.2 1.2"/>
<path d="M183 182.7h-1l-2.2 1.2M183 187.5h-1l-2.2 1.2"/>
<circle cx="120.2" cy="46.7" r=".72"/>
</g>
<g fill="#00f">
<path d="M134.1 46.3l.4 .1h-.4z"/>
<path d="M131.6 46.4h.5v-.1zM132.4 46.3v.1h.4v-.1zM133.1 46.3v.1h.4v-.1zM133.8 46.3v.1h.4v-.1z"/>
</g>
<g fill="none" stroke="#00f" stroke-width=".17">
<path d="M39.6 17.7h.9M39.6 22.6h.9M39.6 27.6h.9M125.2 38.2v.9M135.1 38.2v.9M125.2 52.4v.9M130 45.4h1.7v1.8h-1.7zM135.1 52.4v.9M123.1 162v.9M142.2 162v.9M161.9 162v.9"/>
<circle cx="41" cy="17.7" r=".54"/>
<circle cx="41" cy="27.6" r=".54"/>
<circle cx="41" cy="22.7" r=".54"/>
<circle cx="125.2" cy="39.6" r=".53"/>
<circle cx="135.1" cy="39.6" r=".53"/>
<circle cx="125.2" cy="53.8" r=".53"/>
<circle cx="135.1" cy="53.8" r=".53"/>
<circle cx="123" cy="163.4" r=".53"/>
<circle cx="142.1" cy="163.4" r=".53"/>
<circle cx="161.9" cy="163.4" r=".54"/>
</g>
<path d="M27.1 149.2l1.9 .7-1.9 .7z" fill="none" stroke="#f00" stroke-width=".17"/>
<path d="M27.1 149.2l1.9 .7-1.9 .7z" fill="#f00"/>
<path d="M26.2 149.9h.9M27.8 178.9l1.9 .7-1.9 .7z" fill="none" stroke="#f00" stroke-width=".17"/>
<path d="M27.8 178.9l1.9 .7-1.9 .7z" fill="#f00"/>
<path d="M30.6 17l2 .7-2 .7zM26.9 179.6h.9" fill="none" stroke="#f00" stroke-width=".17"/>
<path d="M30.6 17l2 .7-2 .7z" fill="#f00"/>
<path d="M29.7 17.7h.9M30.6 26.9l2 .7-2 .7z" fill="none" stroke="#f00" stroke-width=".17"/>
<path d="M30.6 26.9l2 .7-2 .7z" fill="#f00"/>
<path d="M29.7 27.6h.9M30.6 22l2 .6-2 .8z" fill="none" stroke="#f00" stroke-width=".17"/>
<path d="M30.6 22l2 .6-2 .8z" fill="#f00"/>
<path d="M29.7 22.6h.9" fill="none" stroke="#f00" stroke-width=".17"/>
<g fill="none" stroke="#000" stroke-width=".17">
<path d="M107.5 33.3l1.4 1.4M113.2 34.7l1.4 1.4M124.5 31.2l1.4 1.4M134.4 31.2l1.4 1.4M144.3 31.2l1.4 1.4M124.5 56.6l1.4 1.4M134.4 56.6l1.4 1.4M144.3 55.2l1.4 1.4M122.3 158.4l1.4 1.5M128.7 145l1.4 1.4M140 145l1.4 1.4M141.4 159.1l1.4 1.4"/>
<path d="M151.3 145l1.4 1.4M161.2 159.1l1.4 1.4M162.6 145l1.4 1.4M180.3 158.4l1.4 1.5M122.3 174.7l1.4 1.4M141.4 174.7l1.4 1.4M161.2 174.7l1.4 1.4M180.3 174.7l1.4 1.4"/>
</g>
<g font-size="2.2" fill="#00f">
<text x="38.7" y="15.1">-X3</text>
<text x="15.5" y="23.5">24VDC</text>
<text x="21.9" y="18.5">PE</text>
<text x="15.5" y="28.4">0VDC-2</text>
<text x="120.7" y="40.5">-X4</text>
<text x="115.6" y="47.5">-S1</text>
<text x="126.2" y="46.9">-S2</text>
<text x="138.9" y="47.5">-K2</text>
<text x="120.7" y="54.6">-X4</text>
<text x="70.7" y="67.9">-K1</text>
<text x="71.4" y="84.3">Siemens</text>
<text x="71.4" y="87">6ED1052-1HB08-0BA2</text>
<text x="70.7" y="104.7">-K1</text>
<text x="71.4" y="121.1">Siemens</text>
<text x="71.4" y="123.7">6ED1052-1HB08-0BA2</text>
<text x="12" y="150.8">L-24VAC</text>
<text x="118.6" y="164.2">-X5</text>
<text x="115.5" y="170.6">-Y1</text>
<text x="134.6" y="170.6">-Y2</text>
<text x="154.4" y="170.6">-Y3</text>
<text x="173.5" y="169.9">-K2</text>
<text x="12.7" y="180.5">N-24VAC</text>
</g>
<g font-size="2.2">
<text x=".7" y="198">2</text>
<text x="295.1" y="198">4</text>
<text x="71.4" y="201.5">EPLAN</text>
<text x="163.4" y="201.5">Entradas y salidas LOGO!</text>
<text x="71.4" y="206.5">Modernización riego</text>
</g>
<text font-size="1.8" fill="#00f" x="130.3" y="46.9">P</text>
<g font-size="1.8">
<text x="262.3" y="203.7">+ EAA</text>
<text x="262.3" y="200.8">= CA1</text>
</g>
<g font-size="1.6">
<text x="41.7" y="17">1</text>
<text x="41.7" y="21.9">2</text>
<text x="41.7" y="26.8">3</text>
<text x="126.2" y="40.2">1</text>
<text x="136.1" y="40.2">2</text>
<text x="124.4" y="44.8" transform="rotate(-90 124.4 44.8)">13</text>
<text x="134.7" y="44.2" transform="rotate(-90 134.7 44.2)">13</text>
<text x="144.1" y="44.5" transform="rotate(-90 144.1 44.5)">13</text>
<text x="124.4" y="50.2" transform="rotate(-90 124.4 50.2)">14</text>
<text x="134.7" y="50.1" transform="rotate(-90 134.7 50.1)">14</text>
<text x="144.1" y="50.2" transform="rotate(-90 144.1 50.2)">14</text>
<text x="126.2" y="54.4">3</text>
<text x="136.1" y="54.4">4</text>
<text x="103.7" y="64">X10:1</text>
<text x="109.3" y="64">X10:2</text>
<text x="120.6" y="64">X10:3</text>
<text x="130.6" y="64">X10:4</text>
<text x="140.5" y="64">X10:5</text>
<text x="148.3" y="64">X10:6</text>
<text x="158.2" y="64">X10:7</text>
<text x="163.8" y="64">X10:8</text>
<text x="169.5" y="64">X10:9</text>
<text x="174.7" y="64">X10:10</text>
<text x="186.4" y="64">X1P1:</text>
<text x="198.9" y="64">FE</text>
<text x="129.8" y="140.9">X11:2</text>
<text x="135.5" y="140.9">X11:1</text>
<text x="141.2" y="140.9">X11:4</text>
<text x="146.8" y="140.9">X11:3</text>
<text x="152.5" y="140.9">X11:6</text>
<text x="158.2" y="140.9">X11:5</text>
<text x="163.8" y="140.9">X11:8</text>
<text x="169.5" y="140.9">X11:7</text>
<text x="122.3" y="167.9" transform="rotate(-90 122.3 167.9)">x1</text>
<text x="124" y="164">1</text>
<text x="141.4" y="167.9" transform="rotate(-90 141.4 167.9)">x1</text>
<text x="143.1" y="164">2</text>
<text x="161.1" y="167.9" transform="rotate(-90 161.1 167.9)">x1</text>
<text x="162.9" y="164">3</text>
<text x="180.2" y="167.2" transform="rotate(-90 180.2 167.2)">A1</text>
<text x="122.3" y="173.1" transform="rotate(-90 122.3 173.1)">x2</text>
<text x="141.4" y="173.1" transform="rotate(-90 141.4 173.1)">x2</text>
<text x="161.1" y="173.1" transform="rotate(-90 161.1 173.1)">x2</text>
<text x="180.2" y="172.6" transform="rotate(-90 180.2 172.6)">A2</text>
<text x="177.5" y="185.7">1</text>
<text x="177.5" y="183.3">3</text>
<text x="183.7" y="185.7">2</text>
<text x="183.7" y="183.3">4</text>
<text x="176.7" y="188">13</text>
<text x="183.7" y="188">14 /3.4</text>
<text x="43.1" y="203.7">Resp.</text>
<text x="43.1" y="200.8">Fecha</text>
<text x="51.6" y="203.7">simon</text>
<text x="51.6" y="200.8">09/06/2026</text>
<text x=".7" y="209.3">Cambio</text>
<text x="14.9" y="209.3">Fecha</text>
<text x="29" y="209.3">Nombre</text>
<text x="43.1" y="209.3">Original</text>
<text x="43.1" y="206.5">Probado</text>
<text x="71.4" y="209.3">Sustitución por</text>
<text x="101.1" y="209.3">Sustituido por</text>
<text x="234.8" y="206.5">IEC_bas001</text>
<text x="283.5" y="206.5">Hoja</text>
<text x="283.5" y="209.3">Página</text>
<text x="291.2" y="209.3">3 / 4</text>
<text x="295.4" y="206.5">3</text>
</g>
<g font-size="1.6" fill="#7ca552">
<text x="22.6" y="23.2">/ 2.5</text>
<text x="24.9" y="18.3">/ 2.9</text>
<text x="23.4" y="28.2">/ 2.5</text>
<text x="139.4" y="49.6">/3.6</text>
<text x="70.7" y="70">/4.2</text>
<text x="70.7" y="71.9">/3.2</text>
<text x="70.7" y="106.7">/3.2</text>
<text x="20.8" y="150.5">/ 2.2</text>
<text x="21.9" y="180.2">/ 2.2</text>
<text x="186.1" y="185.7">/2.8</text>
</g>
<g font-size="1.6" fill="#767676">
<text x="122.6" y="76.5">0</text>
<text x="132.5" y="76.5">1</text>
<text x="142.4" y="76.5">2</text>
<text x="150.2" y="76.5">3</text>
<text x="160.1" y="76.5">4</text>
<text x="165.8" y="76.5">5</text>
<text x="171.4" y="76.5">6</text>
<text x="177.1" y="76.5">7</text>
<text x="129" y="128.4">8</text>
<text x="134.7" y="128.4">8</text>
<text x="140.3" y="128.4">9</text>
<text x="146" y="128.4">9</text>
<text x="151.2" y="128.4">10</text>
<text x="156.8" y="128.4">10</text>
<text x="162.5" y="128.4">11</text>
<text x="168.1" y="128.4">11</text>
</g>
<g font-size="1.3">
<text x="14.5" y="2.5">0</text>
<text x="44.2" y="2.5">1</text>
<text x="73.9" y="2.5">2</text>
<text x="103.6" y="2.5">3</text>
<text x="133.3" y="2.5">4</text>
<text x="163" y="2.5">5</text>
<text x="192.7" y="2.5">6</text>
<text x="222.4" y="2.5">7</text>
<text x="252.1" y="2.5">8</text>
<text x="281.8" y="2.5">9</text>
<text x="108.9" y="33.7">24VDC</text>
<text x="114.6" y="35.1">0VDC-2</text>
<text x="125.9" y="31.5">24VDC</text>
<text x="135.8" y="31.5">24VDC</text>
<text x="145.7" y="31.5">24VDC</text>
<text x="125.9" y="57">3.E1</text>
<text x="135.8" y="57">3.E2</text>
<text x="145.7" y="55.6">3.E3</text>
<text x="129.8" y="145.4">L-24VAC</text>
<text x="141.1" y="145.4">L-24VAC</text>
<text x="152.4" y="145.4">L-24VAC</text>
<text x="163.7" y="145.4">L-24VAC</text>
<text x="123.4" y="158.8">3.Q1</text>
<text x="142.5" y="159.6">3.Q2</text>
<text x="162.3" y="159.6">3.Q3</text>
<text x="181.4" y="158.8">3.Q4</text>
<text x="123.4" y="175.1">N-24VAC</text>
<text x="142.5" y="175.1">N-24VAC</text>
<text x="162.3" y="175.1">N-24VAC</text>
<text x="181.4" y="175.1">N-24VAC</text>
</g>
<g font-size="1.3" fill="#00f">
<text x="107.3" y="74.2" transform="rotate(-90 107.3 74.2)">L(+)</text>
<text x="107.3" y="82.5" transform="rotate(-90 107.3 82.5)">N(-)</text>
</g>
<g font-size="1.2" fill="#00f">
<text x="105.1" y="62.2">P1</text>
<text x="110.7" y="62.2">P2</text>
<text x="122.1" y="62.2">I1</text>
<text x="132" y="62.2">I2</text>
<text x="141.9" y="62.2">I3</text>
<text x="149.7" y="62.2">I4</text>
<text x="159.6" y="62.2">I5</text>
<text x="165.3" y="62.2">I6</text>
<text x="170.9" y="62.2">I7</text>
<text x="176.6" y="62.2">I8</text>
<text x="131.1" y="142.4">Q1</text>
<text x="136.8" y="142.4">Q1</text>
<text x="142.5" y="142.4">Q2</text>
<text x="148.1" y="142.4">Q2</text>
<text x="153.8" y="142.4">Q3</text>
<text x="159.5" y="142.4">Q3</text>
<text x="165.1" y="142.4">Q4</text>
<text x="170.8" y="142.4">Q4</text>
</g>
</svg>
